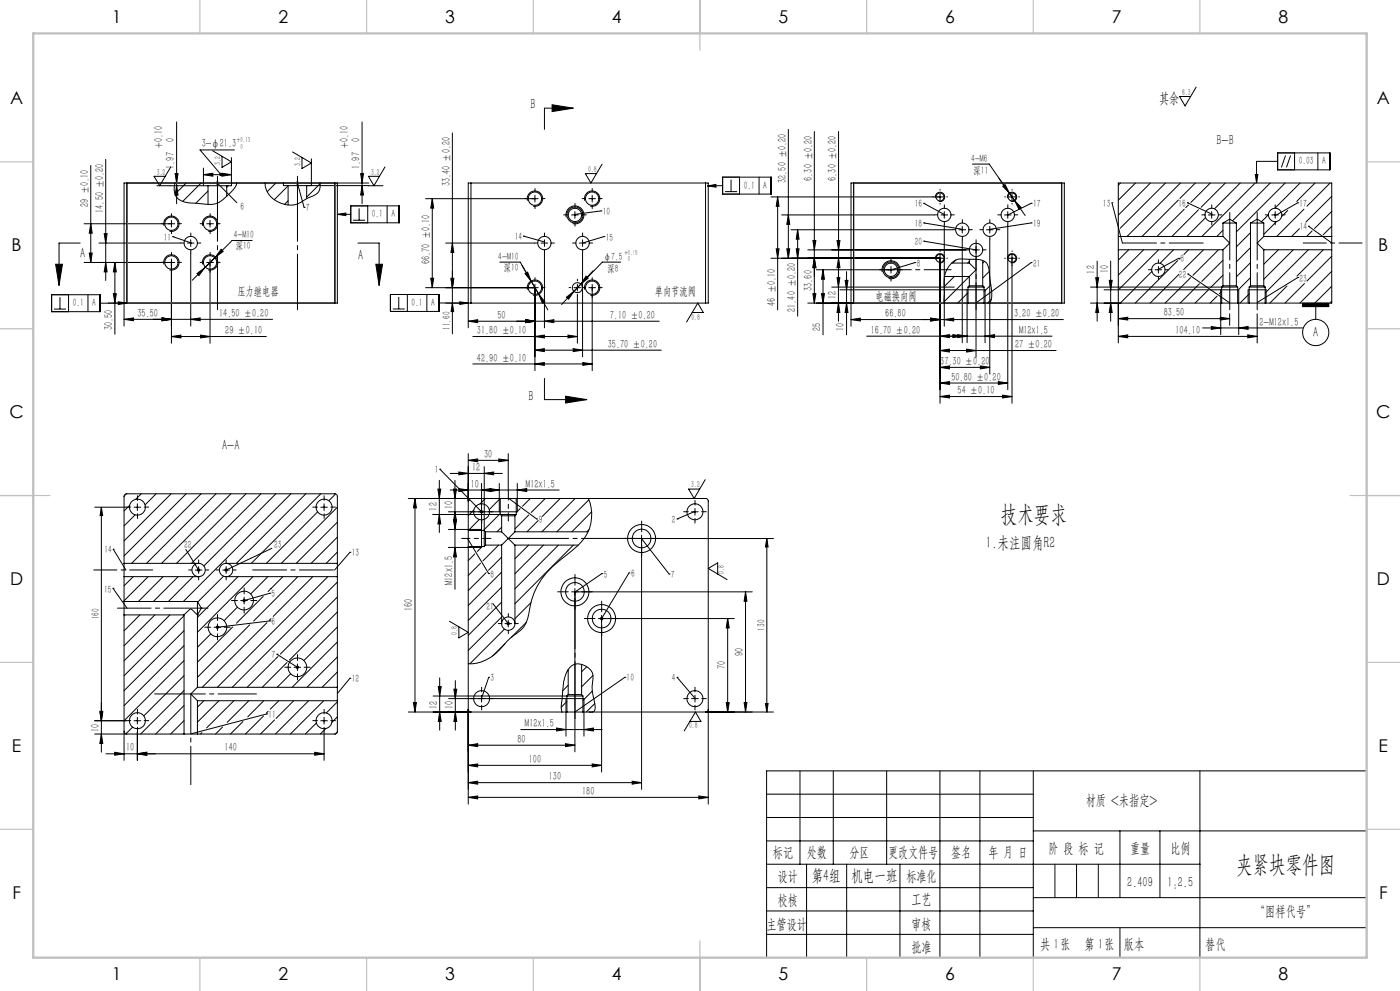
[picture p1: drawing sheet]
<svg xmlns="http://www.w3.org/2000/svg" width="420mm" height="297mm" viewBox="0 0 420 297" stroke-linecap="round" stroke-linejoin="round" font-family="sans-serif">
<g fill="none" stroke="#000" stroke-width=".3">
<path d="M53 36.5v24.6M108.6 36.5v24.6M135.7 39.8v60.2M165.6 31.4l6.4 1-6.4 1zM172 32.4h-8.7v6.4M236.5 38.8v38.6M244.3 39.4v51.4M251.6 39.4l-.1 56.9M358.8 26.1l-3.3 5.6-1.6-2.8h3.3M27.2 49.6v29.1M31.7 47.8v36.3M38 54.9h-.8v42.8"/>
<path d="M38 54.9h47M38 54.9v35.9M47.1 55.7h15.3M51.2 50l-3.3 5.7-1.7-2.9h3.4M52.5 54.9a4.2 4.2 0 0 0 3.8 5.8l4.4 .4a7.2 7.2 0 0 0 7.8-2.8l.8-.7a4.6 4.6 0 0 0 1.7-2.7M52.5 52h.9l-.4 2.9zM53 55.7l.4 2.8h-.9zM55.8 54.9l-3.3 3.3M60.3 54.9l-5.5 5.5M61 52.3l2.9-.4v.9zM61 50.4v5.3M61 52.3h8.4"/>
<path d="M62.4 57.3l-3.6 3.6M62.4 55.7h5.6M62.4 55.7v5.6M63.8 45.2l5.6 3.3-2.8 1.7v-3.4M64.7 54.9h1M64.8 54.5l.7 .7M65.2 54.4v.9M65.2 54.9l5.8 5.8M65.5 54.5l-.7 .7M65.8 52.3h.9M65.9 51.9l.7 .7M66.3 51.8v1"/>
<path d="M66.6 51.9l2.8 .4-2.8 .5zM66.6 51.9l-.7 .7M68 55.7v3.1M68.5 55.7l-.5 .4M69.4 47.2v8.5h-1.4M70.3 44.9h-10.3l6.3 7.4M79.5 54.9a7.4 7.4 0 0 0 9.8 6.2l3.7-2a3.5 3.5 0 0 0 3.1-3.6l-.1-.6M82.8 54.9l-2.6 2.6M85 54.9h25.6M85 54.9v.7h1.4M86.4 55.7l-4.1 4.2M86.4 55.6h5.6"/>
<path d="M86.4 55.6v5.9M87.8 45.5l5.6 3.4-2.8 1.6v-3.3M88.7 54.9h1M88.9 54.5l.7 .7M89.2 54.9l2 7.3M89.2 54.4v.9M89.6 54.5l-.7 .7M92 55.6l22.9 .1M92 55.6v3.9M93.4 47.6v8M96 55.1l-4 4M100.4 54.9h.8v35.9h-.8z"/>
<path d="M108.2 52h.8l-.4 2.9zM108.6 55.6l.4 2.9h-.8zM115.5 50l-3.3 5.7-1.7-2.9h3.3M129.7 59.5v26.7M129.7 59.5l.4 2.9h-.9zM141.3 54.9h-.8v43.3M141.3 54.9h70.4M141.3 54.9v35.9M160.5 58.5v2M161.5 59.5h-33.8M176.6 59.5h2M177.7 58.5v2"/>
<path d="M180.6 49.2l-3.3 5.7-1.7-2.9h3.4M211.7 54.9h.8v35.9h-.8M211.7 54.9v35.9M212.2 55.7l2.6-.4v.8zM216.8 53.1h14.5v5.1h-14.5zM216.8 55.6l-4.6 .1M217.5 57.4h3.6M219.3 53.8v3.6M221.9 53.1v5.1M227.7 53.1v5.1M233.3 59v33.9M233.3 59l.4 2.8h-.8z"/>
<path d="M256.1 54.9h-.8v42.9M256.1 54.9v35.9h-.8M256.1 54.9h62.4M280.7 59.4a1.39 1.39 0 0 1 1.2-1.8 1.39 1.39 0 0 1 1.5 1.5 1.39 1.39 0 0 1-1.7 1.3M282 58v2M283 59h-51.7M291.7 49.2h5.1l7.6 11M299.7 53.4l7.9 11.2M300.8 55.8l.7-.5 1.3 2.6zM302.3 59.4a1.4 1.4 0 0 1 1.2-1.8 1.4 1.4 0 0 1 1.5 1.5 1.4 1.4 0 0 1-1.8 1.3M302.6 59h2M303.6 58v2"/>
<path d="M318.5 54.9h.8v35.9h-.8M318.5 54.9v35.9M336.2 54.9l-.7 .6M340.6 54.9l-5.1 5.1M345.1 54.9l-9.6 9.6M349.6 54.9l-13.5 13.5M353.5 59.9l-10.9 11M354.1 54.9l-16 16M358.6 54.9l-4.6 4.6M363.1 54.9l-5.8 5.8M367.6 54.9l-7.3 7.2M372.1 54.9l-7.8 7.7"/>
<path d="M376.6 54.9l-16 16M376.6 52.3h.8l-.4 2.6zM381.1 54.9l-11.4 11.3M383.3 45.8h15.7v5.1h-15.7zM383.3 48.4h-6.4l.1 6.5M385.6 54.9l-14.7 14.6M385.7 46.6l-1.3 3.6M387.2 46.6l-1.3 3.6M388.4 45.8v5.1M389.8 59.5l-.8 .9M390 54.9l-7.5 7.5M394.5 54.9l-4.6 4.6"/>
<path d="M395.4 45.8v5.1M399 54.9l-6.9 6.9M399.5 58.8l-7.7 7.7M16.7 79.2h2l-1 6.3zM24.1 72.8h-6.4v12.7M26.8 75.8h.9l-.5 2.9zM27.2 67.1l.5 2.8h-.9zM29.7 72.8h24.5M31.3 70h.8l-.4 2.8zM31.7 78.7l.4 2.8h-.8zM34.5 78.7v21.5M34.5 78.7l.4 2.8h-.9z"/>
<path d="M49.2 67.7a2.3 2.3 0 0 1 2-2.9 2.3 2.3 0 0 1 2.5 2.5 2.3 2.3 0 0 1-2.9 2M49.2 79.2a2.3 2.3 0 0 1 2.1-2.8 2.3 2.3 0 0 1 2.4 2.5 2.3 2.3 0 0 1-2.9 2M51.4 66v2M51.4 77.6v25.3M51.8 70.9h.1M51.8 70.9l5.5 1.9M52.4 78.7h-27.2M52.4 67.1h-27.2M56.2 72.8h2M57.2 71.9v2M57.2 75.8v21.9M60.8 67.7a2.31 2.31 0 0 1 2-3 2.31 2.31 0 0 1 2.5 2.5 2.31 2.31 0 0 1-2.9 2.1"/>
<path d="M60.8 79.2a2.31 2.31 0 0 1 2-2.8 2.31 2.31 0 0 1 2.5 2.4 2.31 2.31 0 0 1-2.9 2.1M62 78.7h2M62 67.1h2M63 66v2M63 77.6v25.3M64.7 77l-3.3 3.3M65.9 75.8l-1.2 1.2M66.3 74.7l.7 .6-2.3 1.7zM75.6 72.1h-6l-8 8M86.4 60.2l-1 1M91.2 62.2h.1M101.2 64.2l2.6-.4v.8z"/>
<path d="M101.2 64.2h4M105.2 61.7h14.5v5.1h-14.5zM105.9 66h3.6M107.4 72.8h6.3v12.7M107.7 62.4v3.6M110.3 61.7v5.1M112.7 79.2h2.1l-1.1 6.3zM116.1 61.7v5.1M133.7 72.8h26.6M135.7 72.8l.4 2.9h-.8zM149.9 78.6h6.2l8.3 14.3M157.1 70.8h.1"/>
<path d="M157.1 70.8l6.1 1.7M158.3 60.1a2.3 2.3 0 0 1 2-2.8 2.3 2.3 0 0 1 2.5 2.4 2.3 2.3 0 0 1-2.9 2.1M162.3 72.8h2M163.3 71.9v2M163.3 75.8v22.4M169.9 65.1a2.7 2.7 0 0 1 2.3-3.4 2.7 2.7 0 0 1 3 3 2.7 2.7 0 0 1-3.4 2.3M171.5 64.4h2M172.5 63.4v2M173.8 72.8h2M174.8 71.9v2M174.8 75.9v31M174.8 72.8h.1"/>
<path d="M175.4 60.1a2.3 2.3 0 0 1 2.1-2.8 2.3 2.3 0 0 1 2.4 2.4 2.3 2.3 0 0 1-2.8 2.1M180.3 63.2h.1M180.3 63.2l-8 1.1M181.2 70.9h.1M181.2 70.9l-6.4 1.9M186.2 78.6h-5.5l-8.5 8.7M232.9 74.6h.8l-.4 2.8zM234.5 64.4h45.8M236 74.6h.9l-.4 2.8zM236.5 64.4l.4 2.8h-.9zM237.3 68.9h48.4M238.9 74.6h.8l-.4 2.8z"/>
<path d="M239.3 68.9v25.9M239.3 68.9l.4 2.8h-.8zM242.3 74.9h47.5M243.9 72.1h.9l-.5 2.8zM244.3 77.4l.5 2.8h-.9zM251.1 72.1h.9l-.4 2.8zM251.6 77.4l.4 2.8h-.9zM267.3 79.9v1.9M274.5 78.7h.1M274.5 78.7l-7.1 2.2M277.1 60.9h.1M277.1 66.8h.1"/>
<path d="M277.1 72.3h.1M277.1 60.9l6.2 3.4M277.1 66.8l11.6 1.9M277.1 72.3l15.7 2.6M280.7 77.8a1.39 1.39 0 0 1 1.2-1.8 1.39 1.39 0 0 1 1.5 1.5 1.39 1.39 0 0 1-1.7 1.3M282 76.4v44.5M282.3 64.4h2M283 77.4h-51.7M283.3 67.4v30.4M283.3 63.4v2M285.5 78.8h5.3M286.8 77.9l-1 .9"/>
<path d="M287.7 68.9h2M288.7 71.9v30.8M288.7 67.8v2M290.8 78.3l-.5 .5M290.8 78.8l2 2.1-2 2M290.8 77.7v1.1M291.8 74.9h2M292.8 77.9v29.2M292.8 73.9v2M294.8 78.1v7.6M295.3 78.3l-.5 .5M295.9 68.9h2"/>
<path d="M296.9 71.9v40.2M296.9 67.8v2M301.3 64.4h2M302.3 77.8a1.4 1.4 0 0 1 1.2-1.8 1.4 1.4 0 0 1 1.5 1.5 1.4 1.4 0 0 1-1.8 1.3M302.3 67.4v49.4M302.3 63.4v2M302.6 77.4h2M303.6 76.4v44.5M304.4 60.1l2 2.1-.7 .5zM309.4 60.9h.1M309.4 66.8h.1M309.4 78.7h.1"/>
<path d="M309.4 60.9l-6.9 3.4M309.4 66.8l-12.4 1.9M309.4 78.7l-16.6 12.1M329.1 78.3v18M333.2 78.2v18.1M333.6 60.8h.1M333.6 60.8l3.1 12M335.5 70.9v4M335.5 70.9v-16h64v16M335.5 74.9v27.9M335.5 70.9h31.4M335.5 74.9h31.4"/>
<path d="M338.6 74.9l-3.1 3.1M343.1 74.9l-7.6 7.5M347.5 79.9v1.9M347.6 74.9l-12.1 12M352.1 74.9l-4.1 4M353.3 78.1l-12.7 12.7M353.6 77.4h.1M353.6 77.4l-6.1 3.3M354.1 77.3l-.4 .4M355.3 62.7l-8.2 8.2M356.2 60.8h.1M356.2 60.8l7.4 3.4"/>
<path d="M356.5 61.5l-.8 .7M356.6 74.9l-1.4 1.4M359.6 62.9l-8 8M361.1 74.9l-6 5.9M361.7 65.2l-5.6 5.7M362.5 64.4h2M363.5 63.4v2M365.5 74.9l-7.6 7.6M366.9 70.9l2 1.9-2 2.1M366.9 66.8h4M366.9 69l-1.8 1.9M366.9 78l-6.4 6.3"/>
<path d="M366.9 66.8l2-1.1 2 1.1M366.9 66.8v4.1M366.9 74.9v10.8M370.9 66.8v18.9M375.1 66.8h4M375.1 66.8l2.1-1.1 1.9 1.1M375.1 66.8v18.9M375.1 69.7l-4.2 4.3M375.1 74.2l-4.2 4.3M375.1 78.7l-4.2 4.3M379.1 70.9l-1.9 1.9 1.9 2.1M379.1 70.9h20.4"/>
<path d="M379.1 74.9h20.4M379.1 66.8v4.1M379.1 74.9v10.8M380.5 64.3l-2.1 2.2M381.5 64.4h2M382.6 63.4v2M383 66.4l-3.9 3.8M383.5 74.9l-4.4 4.3M386.3 63.1l-1.8 1.8M388 74.9l-8.9 8.8M389.3 60.8h.1M389.3 60.8l-6.4 3.6"/>
<path d="M389.8 68.5l-2.3 2.4M391.2 62.7l-8.2 8.2M392.5 74.9l-12.9 12.9M392.6 67.8h.1M392.6 67.8l7 5M393.6 69.2l-1.6 1.7M397 74.9l-7 7M399.5 67.8l-2.6 2.6M399.5 76.8l-7.4 7.4M399.5 63.4l-5.2 5.1M399.5 70.9v4M399.5 74.9v15.9h-19.9"/>
<path d="M15.5 88.3h14.5v5.1h-14.5zM16.2 92.6h3.6M18 89.1v3.5M20.6 88.3v5.1M26.4 88.3v5.1M34 88h.9l-.4 2.8zM35.5 90.4l2.5 .4-2.5 .5zM37.2 95.7l2.8-.4v.8zM37.2 95.7h44.6M37.2 90.8h.8M38 90.8l-8 .1M48.6 95.3l2.8 .4-2.8 .4z"/>
<path d="M57.2 95.7l2.8-.4v.8zM59.1 82l2.3-1.7-1.7 2.3zM61.4 80.3l-3.7 3.7M100.4 90.8h-67.9M117.1 88.3h14.6v5h-14.6zM117.9 92.6h3.5M119.6 89v3.6M122.2 88.3v5M128.1 88.3v5M129.2 83.4h.9l-.4 2.8zM131.7 90.8h8.8M133.7 90.8h6.8"/>
<path d="M135.3 83.4h.8l-.4 2.8zM135.3 83.7h.8l-.4 2.5zM135.7 90.8l.4 2.6h-.8zM137.9 90.4l2.6 .4-2.6 .4zM140.5 96.3l2.8-.5v.9zM140.5 96.3h57.3M140.5 90.8h.8M141.3 90.8h70.4M157.5 82l.8-.4 1 2.6zM157.7 95.8l2.8 .5-2.8 .4zM158.3 86.8a2.3 2.3 0 0 1 2-2.9 2.3 2.3 0 0 1 2.5 2.5 2.3 2.3 0 0 1-2.9 2M159.3 84.2l2.3 4"/>
<path d="M160.5 85.2v25.9M161.5 86.2h-33.8M161.6 88.2l1.8 2.2-.7 .5zM163.3 96.3l2.9-.5v.9zM169.9 89.1l2.3-1.8-1.6 2.4zM172.2 86.2h2M173.2 88.7v14.2M173.2 85.2v2M174.2 85.1l-5.7 6.2M175.4 86.8a2.3 2.3 0 0 1 2.1-2.9 2.3 2.3 0 0 1 2.4 2.5 2.3 2.3 0 0 1-2.8 2M175.8 82.8l.7 .6-2.3 1.7zM176.6 86.2h2"/>
<path d="M177.7 85.2v25.9M177.9 81.1l-3.7 4M207.6 93.7h3.4l-1.7-2.9-3.3 5.7M243.9 88h.9l-.5 2.8zM246.5 88h.8l-.4 2.8zM246.9 80.9v19.5M246.9 80.9l.4 2.8h-.8zM249.5 86h36.8M251.1 83.2h.9l-.5 2.8zM251.5 90.8l.5 2.9h-.9zM252 86.9h43.5v15.8M253.5 84h.9l-.4 2.9z"/>
<path d="M254 90.8l.4 2.9h-.9zM254 81.4v19M255.3 95.8l2.8-.4v.8zM255.3 95.8h63.7M264.7 81.6a2.7 2.7 0 0 1 2.4-3.4 2.7 2.7 0 0 1 2.9 2.9 2.7 2.7 0 0 1-3.4 2.4M268.3 80.9h-23.4M279.2 95.4l2.8 .4-2.8 .4zM283.3 95.8l2.8-.4v.8zM283.3 90.8v-4.1a8 8 0 0 1 3.7-8.9l.8-.2 4.3 .1a3.8 3.8 0 0 1 4.4 2.4l.9 6.2a7 7 0 0 1-.5 4.5M283.3 82.9h7.5M286.3 82.9l-3.1 3M290.1 86.9v15.8"/>
<path d="M290.4 87.7l-3.1 3.1M290.4 86h4.8M290.4 90.8h4.8M290.4 90.8h-48.1M290.4 86v4.8M290.8 82.9l-7.6 7.5M290.8 85.7h4M290.8 82.9v2.8M290.8 85.7l-.4 .3M294.8 85.7l.4 .3M295.2 90.8h23.3M295.2 86v4.8"/>
<path d="M296.8 81.4l-2 1.9M297.3 85.4l-2.1 2M297.4 89.7l-1.1 1.1M327.2 86h39.3M328.7 83.2h.9l-.5 2.8zM329.1 90.8l.5 2.9h-.9zM331.2 86.9h40.4v13.4M332.8 84h.9l-.5 2.9zM333.2 90.8l.5 2.9h-.9zM335.5 95.5l2.8-.4v.8zM335.5 95.5h33.4M345.6 81.3l-9.5 9.5"/>
<path d="M346.5 80.9h2M353.7 82.2l-8.6 8.6M356.4 82.1h.1M356.4 82.1l12.5 8.7M357.2 83.2l-7.7 7.6M359.8 85.1l-5.8 5.7M360.8 98.3h30M362.5 86.9l-4 3.9M363.4 97.9l2.8 .4-2.8 .4zM365.1 88.8l-2.1 2M366.1 95.1l2.8 .4-2.8 .4zM366.2 86.9v13.4"/>
<path d="M366.5 86h4.8M366.5 90.8h4.8M366.5 90.8h-39.3M366.5 86v4.8M366.5 87.4l-.7 .6M366.9 85.7h4M366.9 82.5l-3.7 3.7M366.9 85.7l-.4 .3M368.9 94v3.5M370.9 85.7l.4 .3M371.3 90.8h3.5M371.3 86v4.8"/>
<path d="M371.6 98.3l2.8-.4v.8zM374.4 90.8v-3.9h5.4v3.9M374.8 86h4.8M374.8 90.8h4.8M374.8 86v4.8M374.8 88.1l-2.8 2.7M375.1 85.7h4M375.1 85.7l-.3 .3M375.1 83.2l-3.8 3.9M377.2 94v8.8M379.1 85.7l.5 .3M379.6 86v4.8"/>
<path d="M386.1 85.7l-5.1 5.1M389.3 83.2h.1M389.3 83.2l-12.1 7.5M389.8 82l-.7 .8M390.8 90.9h7.8v1h-7.8zM391.3 85l-5.8 5.8M394.7 91.9v3.8M399.5 81.3l-9.5 9.5M399.5 85.8l-5.1 5M399.5 90.3l-.6 .5M51.4 100.9l2.9-.5v.9zM51.4 100.9h28.5"/>
<path d="M60.2 100.4l2.8 .5-2.8 .4zM141.9 109.1h35.8M141.9 100.9h31.3M160.5 104.9l2.8-.4v.9zM160.5 109.1l2.8-.4v.8zM160.5 100.9l2.8-.5v.9zM160.5 104.9h37.9M163.3 113.4v6.4h12.7M169.7 118.7l6.3 1.1-6.3 1zM170.4 100.4l2.8 .5-2.8 .4zM171.9 104.5l2.9 .4-2.9 .5zM174.8 108.7l2.9 .4-2.9 .4z"/>
<path d="M260 100.7h55.6M282 100.7l2.8-.4v.9zM282 105.1l2.8-.5v.9zM282 110.1l2.8-.4v.9zM282 114.8l2.8-.4v.8zM282 118.8l2.8-.4v.9zM282 105.1h34.8M282 110.1h14.9M282 114.8h20.3M282 118.8h21.6M285.9 100.3l2.8 .4-2.8 .5zM287.3 100.3l2.8 .4-2.8 .5z"/>
<path d="M290 104.6l2.8 .5-2.8 .4zM294.1 109.7l2.8 .4-2.8 .5zM295.5 100.7l2.8-.4v.9zM299.5 114.4l2.8 .4-2.8 .4zM300.8 118.4l2.8 .4-2.8 .5zM335.5 100.8l2.8-.4v.8zM335.5 100.8h41.7M374.3 100.4l2.9 .4-2.9 .4zM140.5 138l2.8-.5v.9zM140.5 136v23M140.5 138h12M145.3 139.9v19.1"/>
<path d="M149.6 137.5l2.9 .5-2.9 .4zM152.5 136v11.4M28.4 152h9.4M30.4 152v73.4M30.4 152l.4 2.5h-.8zM37.9 148l-.6 .6M38.9 151.5l-1.7 1.6M40.2 152h2M40.5 154.3l-3.3 3.3M41.2 151v2M42.4 148l-1.7 1.6M46.8 148l-3.3 3.3"/>
<path d="M51.3 148l-14.1 14.1M55.8 148l-18.6 18.6M60.3 148l-20.8 20.8M64.8 148l-20.8 20.8M69.3 148l-20.8 20.8M73.8 148l-20.8 20.8M78.3 148l-20.9 20.8M82.8 148l-21.6 21.6M87.3 148l-32.3 32.3M91.8 148l-20.9 20.8M95.3 153.4l-15.4 15.4M96.2 152h2"/>
<path d="M96.2 148l-20.8 20.8M97.2 151v2M100.7 148l-2 2.1M101.2 152l-16.8 16.8M101.2 156.5l-12.3 12.3M124.5 149.4v64M124.5 149.4l.4 2.8h-.9zM129.8 154.2h20.3M131.4 146.6h.8l-.4 2.8zM131.8 144v15.6M131.8 154.2l.4 2.8h-.8zM132 140.6h.1"/>
<path d="M132 140.6l12.5 12.8M135 146.9h32.7M135 141.9h15.7M136.1 155.9h.8l-.4 2.8zM136.1 146.6h.8l-.4 2.8zM136.5 144v32.6M136.5 153.4l.4 2.8h-.8zM137.7 146.4l2.8 .5-2.8 .4zM137.7 141.5l2.8 .4-2.8 .4zM140.5 159v4.8M140.5 159h4.8M140.5 150h.1"/>
<path d="M141.3 149.4a.78 .78 0 0 0-.8 .8M142.1 152.9l-1.6 1.6M143.8 155.7l-3.3 3.3M144.1 153l.8 .7M144.5 158.7h-10M144.5 146.9l2.8-.5v.9zM144.5 144.9v19.2h-10M144.9 153l-.8 .7M145.3 159v4.8M145.3 159l.4 .4M145.3 141.9l2.8-.4v.8zM145.6 149.4l-1.6 1.7"/>
<path d="M145.7 159.4v4M145.7 159.4h4.8M147 146.4l2.8 .5-2.8 .4zM149.8 144.9v8.5M150.1 149.4l-3.3 3.3M150.1 153.9l-5.1 5.1M150.1 154.2h4.8M150.1 149.4h4.8M150.1 149.4h-27.6M150.1 149.4v4.8M150.1 154.2l.4 .4M150.5 158l-1.4 1.4"/>
<path d="M150.5 159.4l2 2M150.5 154.6h4M150.5 154.6v4.8M152.5 149.3l8.5 6.2M154.5 159.4l-2 2M154.5 159.4h21.9M154.5 154.6v4.8M154.9 149.4h56.8a.78 .78 0 0 1 .8 .8v90.8M154.9 154.2l-.4 .4M154.9 149.4v4.8M155.2 146.9l2.8-.5v.9zM155.2 144.9v8.5h-20.7"/>
<path d="M156 152.4l-1.1 1.2M158.6 154.3l-4.1 4.2M159.1 149.4l-2.4 2.3M161 155.5h.1M161.5 156l-3.4 3.4M163.6 149.4l-4.3 4.2M168.1 149.4l-5.4 5.4M172.5 149.4l-9.9 10M176.5 149.4a12.2 12.2 0 0 1-3.1 14.1l-3.9 3.2a23.5 23.5 0 0 0-10.6 16 9 9 0 0 1-4.8 7.8l-2.1 1.8a16 16 0 0 1-8.9 6.5l-2.6 .1M176.7 149.8l-9.7 9.6M176.7 158.7l-.7 .7M177.5 153.4l-5.9 6"/>
<path d="M203.1 155.5h.1M207.5 153.4h2M208.4 153.3l-5.3 2.2M208.5 152.4v2M211.6 143.8l-3.4 5.6-1.6-2.8h3.3M33.9 176.3h.1M33.9 176.3l4.2 6M34 164.6h.1M34 164.6l3.8 6.2M37.2 168.8v-20l.5-.7 62.7-.1a.78 .78 0 0 1 .8 .8v20M37.2 168.8v4M37.2 172.8v7.5"/>
<path d="M37.2 168.8h22.4M37.2 172.8h22.4M40 172.8l-2.8 2.8M44.4 172.8l-7.2 7.3M48.9 172.8l-7.4 7.5M53.4 172.8l-7.4 7.5M55.7 164.7l3.9 6.1M57.9 172.8l-7.4 7.5M58.6 170.8h2M59.2 170.5l.7 .7M59.6 168.8a1.99 1.99 0 0 1 2 2 1.99 1.99 0 0 1-2 2M59.6 168.8a1.99 1.99 0 0 0-2 2 1.99 1.99 0 0 0 2 2"/>
<path d="M59.6 169.8v2M59.9 170.5l-.7 .7M66.8 170.8h2M67.1 172.7l-7.8 7.7M67.5 170.5l.7 .7M67.8 168.8a1.99 1.99 0 0 0-2 2 1.99 1.99 0 0 0 2 2M67.8 168.8a1.99 1.99 0 0 1 2 2 1.99 1.99 0 0 1-2 2M67.8 168.8h33.4M67.8 172.8h33.4M67.8 169.8v2M68.2 170.5l-.7 .7M71.4 172.8l-12.2 12.2"/>
<path d="M72.2 180h2M72.9 179.6l.7 .7M73.2 179v2M73.6 179.6l-.7 .7M75.9 172.8l-16.7 16.7M79 178.7l-8.1 8.1M80.4 172.8l-5.2 5.2M81 177.8h.1M81 177.8l-7.8 2.2M81.6 164.3l-13.8 6.5M84.9 172.8l-4.5 4.5M89.4 172.8l-13.3 13.3"/>
<path d="M93.8 172.8l-11.8 11.9M98.4 172.8l-33.2 33.2M101.2 168.8v4M101.2 172.8v33.2M101.2 161l-7.9 7.8M101.2 165.4l-3.3 3.4M101.2 174.4l-31.5 31.6M101.2 178.9l-17.1 17.1M105 165.5h.1M105 165.5l-4.6 5.3M136.5 164.1l.4 2.8h-.8zM140.3 161.4l6.3 10.5"/>
<path d="M140.5 163.8v77.2M140.5 163.8h4.8M142.5 166l-2 2M144.1 168.8l-3.6 3.7M144.7 163.8l-1.5 1.5M145.7 163.4h4.8M145.7 163.4l-.4 .4M145.8 171.6l-5.3 5.4M146.6 171.9h.1M149.6 163.4l-4.7 4.7M150.5 167l-3.9 3.9M150.5 171.4l-10 10.1"/>
<path d="M150.5 176l-10 9.9M150.5 163.4v23.5M152.5 161.4l2 2M152.5 161.4l-2 2M154.5 163.4h19M154.5 163.4v23.5M158.6 163.4l-4.1 4.1M163.1 163.4l-8.6 8.5M167.5 163.4l-13 13.1M171.5 177.4h54.2M172 163.4l-17.5 17.5M172.5 176.4v48.9"/>
<path d="M180.6 171.9h.1M180.6 171.9l-8.1 5.5M188.7 171.7h.1M188.7 171.7l-8.2 13.7M191.5 161.4h40.5M192.4 161.4l8.3 10.6M192.5 160.4v76.2M200.7 172h.1M215.3 172v-3.3l-2.8 1.7 5.6 3.3M223.7 177.4l.4 2.8h-.9zM223.7 177.4v36M230 161.4v52"/>
<path d="M230 161.4l.4 2.5h-.8zM37.2 180.3v4M37.2 184.3v43.6M37.2 180.3h22M37.2 184.3h18M37.5 184.3l-.3 .3M42 184.3l-4.8 4.8M46.5 184.3l-9.3 9.2M51 184.3l-13.8 13.7M55.2 184.3l2-1.8 2 1.8M55.2 184.3v35.7M55.2 198l-18 18"/>
<path d="M55.2 184.5l-18 18M55.2 189l-18 18M55.2 193.5l-18 18M59.2 180.3v4M59.2 184.3h.1M59.2 184.3v21.7M59.2 180.3l1.2 2M60.4 182.3h.1M60.4 182.3l-1.2 2M63.3 190l-4.1 4M64.2 188h2M64.9 187.6l.7 .7"/>
<path d="M65.2 187v2M65.6 187.6l-.7 .7M69.8 187.9l-10.6 10.6M71.2 182l-4 4M74.9 187.3l-15.7 15.7M80.1 186.6l-19.4 19.4M81 186.1h.1M81 186.1l-15.8 1.9M81.3 185.4l-.5 .5M82.4 197.8l-8.2 8.2M83.1 196.1h.1M83.1 196.1l6.1 3.9"/>
<path d="M83.4 196.8l-.9 .8M86.1 198.5l-7.4 7.5M88.2 200h2M88.9 199.6l.7 .7M89.2 199v2M89.6 199.6l-.7 .7M101.2 187.9l-10 10.1M101.2 192.4l-13.6 13.6M101.2 196.9l-9.1 9.1M101.2 183.4l-14.4 14.4M134.8 186.2l5.7 3.3-2.8 1.7v-3.3M147.8 180.9l4.7 6"/>
<path d="M150.5 180.4l-10 10M150.5 184.9l-10 10M150.5 186.9a1.99 1.99 0 0 1 2-2 1.99 1.99 0 0 1 2 2M150.5 186.9a1.99 1.99 0 0 0 2 2 1.99 1.99 0 0 0 2-2M151.3 188.6l-10.3 10.3M151.5 192.9l-3.7 3.7M151.5 186.9h2M152.1 186.5l.7 .8M152.5 185.9v2M152.8 186.5l-.7 .8M157.9 186.5l-4.6 4.6M159.3 180.6l-4.8 4.8"/>
<path d="M174.5 199.1v9.1M176 199.8l-1.5 1.5M179.5 185.4h40.8M180.1 185l.7 .7M180.5 184.4v47M180.8 185l-.7 .7M218.3 185.4v28M218.3 185.4l.5 2.8h-.9zM28.4 216h9.4M28.4 220h26.8M30 213.2h.8l-.4 2.8zM30 213.5h.8l-.4 2.5z"/>
<path d="M30.4 220l.4 2.8h-.8zM37.2 219.2l.3 .5 .5 .3M39.8 217.9l-2.1 2.1M40.2 216h2M41.2 215v2M41.2 219.4v8.5M55.2 220h4M55.2 202.5l-12.1 12.1M55.2 207l-13 13M55.2 211.5l-8.5 8.5M55.2 216l-4 4M59.2 206l-2 2 2 2"/>
<path d="M59.2 210v10M59.2 206h42M59.2 210h42M60.6 219.6l-.5 .4M61.2 210l-2 1.9M65.7 210l-6.5 6.4M66.7 217.9l-2 2.1M70.2 210l-8.2 8.2M72.9 216.2l-3.8 3.8M74.6 210l-6.4 6.5M79.1 214.6l-5.5 5.4M79.1 210l-4.8 4.8"/>
<path d="M80 214h.1M80 214l-22.8 6M80.4 213.2l-.5 .5M82.4 215.8l-4.3 4.2M83.6 210l-2.5 2.5M87.2 201.9l-4.1 4.1M88.1 210l-5.3 5.3M92.6 210l-10 10M94.9 216.7l-3.3 3.3M96.2 216h2M97.1 210l-10 10M97.2 215v2"/>
<path d="M97.2 219.4v8.5M97.8 218.3l-1.7 1.7M101.2 206v4M101.2 210v9.2a.78 .78 0 0 1-.8 .8h-41.2M101.2 201.4l-4.6 4.6M101.2 205.9l-.1 .1M101.2 210.4l-3.3 3.3M101.2 214.8l-1.6 1.7M101.2 219.4l-.6 .6M105 203.3h.1M105 203.3l-3.8 4.6M124 210.6h.9l-.4 2.8z"/>
<path d="M129.9 208.6h40.2M131.5 205.8h.9l-.5 2.8zM131.9 203.2v15.6M131.9 213.4l.5 2.8h-.9zM134.6 209.4h40.6v11.2M136.2 206.5h.8l-.4 2.9zM136.6 204v14.8M136.6 213.4l.4 2.8h-.8zM140.5 212.6l.3 .7 .5 .1M144.5 208.4v2M146.6 203h.1M146.6 203l-2.1 6.2"/>
<path d="M156.2 218.6h24.4M167 218.2l2.8 .4-2.8 .5zM168.6 213.4a10.7 10.7 0 0 1 .1-4.7l.1-1.5a10.4 10.4 0 0 1 2.8-7.7 4.6 4.6 0 0 1 6.3 2.7v.7a17.6 17.6 0 0 0 .6 8.5 1.52 1.52 0 0 1-.6 1.9l-.2 .1M169.8 209.4v11.2M170.1 210.2l-1.7 1.7M170.1 208.6h4.8M170.1 213.4h4.8M170.1 213.4h-47.6M170.1 208.6v4.8M170.5 200.9l-.4 .3M170.5 205.3l-1.7 1.7M170.5 208.2h4"/>
<path d="M170.5 200.6v7.6M170.5 208.2l-.4 .4M174.5 208.2l.4 .4M174.9 213.4h57.1M174.9 208.6v4.8M175.2 218.6l2.8-.4v.9zM177.7 207.1l-2.8 2.8M177.9 202.4l-3.4 3.4M178.4 210.9l-2.5 2.5M187.5 203h.1M187.5 203l-15 10.4M203.1 203h.1"/>
<path d="M203.1 203l5.5 6.4M206.9 216.2h3.4l-1.7-2.8-3.3 5.6M207.5 209.4h2M208.5 208.4v2M212.5 212.6l-.4 .7-.4 .1M217.9 210.6h.9l-.5 2.8zM223.2 210.6h.9l-.4 2.8zM229.6 210.9h.8l-.4 2.5zM31.8 225.9h65.4M34.4 225.5l2.8 .4-2.8 .4zM41.2 225.9l2.8-.4v.8zM94.4 225.5l2.8 .4-2.8 .4z"/>
<path d="M140.5 239l2.8-.5v.9zM140.5 223.3l2.8-.4v.9zM140.5 229.4l2.8-.5v.9zM140.5 234.6l2.8-.5v.9zM140.5 239h72M140.5 223.3h32M140.5 229.4h40M140.5 234.6h52M169.7 222.9l2.8 .4-2.8 .5zM177.7 228.9l2.8 .5-2.8 .4zM189.7 234.1l2.8 .5-2.8 .4zM209.7 238.5l2.8 .5-2.8 .4z"/>
<path d="M230 238h80M240 231v28M250 231v28M266 231v28M282 231v56M294 231v56M310 231v56M360 231v56M410 231h-180v56M230 245h80M230 252h80M230 259h130"/>
<path d="M242 259v28M254 259v28M270 259v28M310 249h100M336 249v20M348 249v20M230 266h80M230 273h80M310 269h100M310 278h100M230 280h80"/>
<circle cx="160.5" cy="59.5" r="2"/>
<circle cx="177.6" cy="59.5" r="2"/>
<circle cx="282" cy="59" r="1.2"/>
<circle cx="303.6" cy="59" r="1.2"/>
<circle cx="51.4" cy="78.7" r="2"/>
<circle cx="51.4" cy="67.1" r="2"/>
<circle cx="57.2" cy="72.8" r="2"/>
<circle cx="63" cy="78.7" r="2"/>
<circle cx="63" cy="67.1" r="2"/>
<circle cx="163.3" cy="72.8" r="2"/>
<circle cx="172.5" cy="64.4" r="2.4"/>
<circle cx="172.5" cy="64.4" r="2"/>
<circle cx="174.8" cy="72.9" r="2.02"/>
<circle cx="282" cy="77.4" r="1.2"/>
<circle cx="283.3" cy="64.4" r="2"/>
<circle cx="288.7" cy="68.9" r="2"/>
<circle cx="292.8" cy="74.9" r="2"/>
<circle cx="296.9" cy="68.9" r="2"/>
<circle cx="302.3" cy="64.4" r="2"/>
<circle cx="303.6" cy="77.4" r="1.2"/>
<circle cx="363.5" cy="64.4" r="2"/>
<circle cx="382.5" cy="64.4" r="2"/>
<circle cx="160.5" cy="86.2" r="2"/>
<circle cx="173.2" cy="86.2" r="1.5"/>
<circle cx="177.6" cy="86.2" r="2"/>
<circle cx="267.3" cy="80.9" r="2"/>
<circle cx="267.3" cy="80.9" r="2.4"/>
<circle cx="347.5" cy="80.9" r="2"/>
<circle cx="394.7" cy="99.6" r="3.9"/>
<circle cx="41.2" cy="152" r="2.4"/>
<circle cx="97.2" cy="152" r="2.4"/>
<circle cx="144.5" cy="153.4" r="2.39"/>
<circle cx="208.5" cy="153.4" r="2.4"/>
<circle cx="73.2" cy="180" r="2.81"/>
<circle cx="172.5" cy="177.4" r="2.8"/>
<circle cx="172.5" cy="177.4" r="4.2"/>
<circle cx="192.5" cy="161.4" r="2.8"/>
<circle cx="192.5" cy="161.4" r="4.2"/>
<circle cx="65.2" cy="188" r="2.81"/>
<circle cx="89.2" cy="200" r="2.8"/>
<circle cx="180.5" cy="185.4" r="4.2"/>
<circle cx="180.5" cy="185.4" r="2.8"/>
<circle cx="41.2" cy="216" r="2.4"/>
<circle cx="97.2" cy="216" r="2.4"/>
<circle cx="144.5" cy="209.4" r="2.39"/>
<circle cx="208.5" cy="209.4" r="2.4"/>
</g>
<g fill="none" stroke="#000" stroke-width=".3" stroke-dasharray="30.5 1.3 1.3 1.3">
<path d="M65.2 55.6v-2.8M89.2 55.6v-2.8M158.5 59.5h-1M160.5 57.5v-1M162.5 59.5h1M175.7 59.5h-1M177.7 57.5v-1M179.7 59.5h1M280 59h-.2M282 57v-.2M284 59h.2M301.6 59h-.2"/>
<path d="M303.6 57v-.2M305.6 59h.2M49.4 67h-1M49.4 78.6h-1M51.4 65v-1M51.4 69v1M51.4 76.6v-1M53.4 67h1M53.4 78.6h1M55.2 72.8h-1M57.2 70.8v-1M57.2 74.8v1"/>
<path d="M59.2 72.8h1M61 67h-1M61 78.6h-1M63 65v-1M63 69v1M63 76.6v-1M65 67h1M65 78.6h1M160.5 61.5v1M161.3 72.8h-1M163.3 70.8v-1M163.3 74.8v1"/>
<path d="M165.3 72.8h1M170.5 64.4h-1.4M172.5 62.4v-1.4M172.5 66.4v1.4M172.8 72.8h-1M174.5 64.4h1.4M174.8 70.8v-1M174.8 74.8v1M176.8 72.8h1M177.7 61.5v1M267.3 78.8v-1.4M280 77.4h-.2"/>
<path d="M281.3 64.4h-1M282 75.4v-.2M282 79.4v.2M282 61v.2M283.3 62.4v-1M283.3 66.4v1M284 77.4h.2M285.3 64.4h1M286.7 68.8h-1M288.7 66.8v-1M288.7 70.8v1M290.7 68.8h1"/>
<path d="M290.8 74.9h-1M292.8 72.9v-1M292.8 76.9v1M294.8 74.9h1M294.9 68.8h-1M296.9 66.8v-1M296.9 70.8v1M298.9 68.8h1M300.3 64.4h-1M301.6 77.4h-.2M302.3 62.4v-1M302.3 66.4v1"/>
<path d="M303.6 75.4v-.2M303.6 79.4v.2M303.6 61v.2M304.3 64.4h1M305.6 77.4h.2M347.5 78.8v-1M361.5 64.4h-1M363.5 62.4v-1M363.5 66.4v1M365.5 64.4h1M368.9 66.8v-3.1M377.2 66.8v-3.1"/>
<path d="M380.6 64.4h-1M382.6 62.4v-1M382.6 66.4v1M384.6 64.4h1M51.4 80.6v1M63 80.6v1M158.5 86.2h-1M160.5 84.2v-1M160.5 88.2v1M162.5 86.2h1M171.2 86.2h-.5M173.2 84.2v-.5"/>
<path d="M173.2 88.2v.5M175.2 86.2h.5M175.7 86.2h-1M177.7 84.2v-1M177.7 88.2v1M179.7 86.2h1M265.3 80.8h-1.4M267.3 82.8v1.4M269.3 80.8h1.4M345.5 80.8h-1M347.5 82.8v1M349.5 80.8h1"/>
<path d="M39.2 152h-1.4M41.2 150v-1.4M41.2 154v1.4M43.2 152h1.4M95.2 152h-1.4M97.2 150v-1.4M97.2 154v1.4M99.2 152h1.4M142.5 153.4h-1.4M144.5 151.4v-1.4M144.5 155.4v1.4M146.5 153.4h1.4"/>
<path d="M192.5 159.4v-3.2M206.5 153.4h-1.4M208.5 151.4v-1.4M208.5 155.4v1.4M210.5 153.4h1.4M57.6 170.8h-1M59.6 168.8v-1M59.6 172.8v1M61.6 170.8h1M65.8 170.8h-1M67.8 168.8v-1M67.8 172.8v1"/>
<path d="M69.8 170.8h1M71.2 180h-1.8M73.2 178v-1.8M75.2 180h1.8M170.5 177.4h-3.2M172.5 175.4v-3.2M172.5 179.4v3.2M174.5 177.4h3.2M190.5 161.4h-3.2M192.5 163.4v3.2M194.5 161.4h3.2M59.2 182.3h3.2"/>
<path d="M63.2 188h-1.8M65.2 186v-1.8M65.2 190v1.8M67.2 188h1.8M73.2 182v1.8M87.2 200h-1.8M89.2 198v-1.8M91.2 200h1.8M150.5 186.9h-1M152.5 184.9v-1M152.5 188.9v1M154.5 186.9h1"/>
<path d="M178.5 185.4h-3.2M180.5 183.4v-3.2M180.5 187.4v3.2M182.5 185.4h3.2M39.2 216h-1.4M41.2 214v-1.4M41.2 218v1.4M43.2 216h1.4M89.2 202v1.8M95.2 216h-1.4M97.2 214v-1.4M97.2 218v1.4"/>
<path d="M99.2 216h1.4M142.5 209.4h-1.4M144.5 207.4v-1.4M144.5 211.4v1.4M146.5 209.4h1.4M206.5 209.4h-1.4M208.5 207.4v-1.4M208.5 211.4v1.4M210.5 209.4h1.4"/>
</g>
<path d="M368.9 66.8v26M377.2 66.8v26" fill="none" stroke="#000" stroke-width=".3" stroke-dasharray="30.5 1.3 1.3 1.3" stroke-dashoffset="19.4"/>
<path d="M391 72.8h17.6M45.8 170.8h-17.7" fill="none" stroke="#000" stroke-width=".3" stroke-dasharray="30.5 1.3 1.3 1.3" stroke-dashoffset="23.5"/>
<path d="M361 72.8h-24.3M75.8 170.8h24.2" fill="none" stroke="#000" stroke-width=".3" stroke-dasharray="30.5 1.3 1.3 1.3" stroke-dashoffset="20.3"/>
<path d="M192.5 161.4h-40" fill="none" stroke="#000" stroke-width=".3" stroke-dasharray="30.5 1.3 1.3 1.3" stroke-dashoffset="12.4"/>
<path d="M152.5 156.2v-8.8M147.3 161.4h-8.8" fill="none" stroke="#000" stroke-width=".3" stroke-dasharray="30.5 1.3 1.3 1.3" stroke-dashoffset="28"/>
<path d="M172.5 177.3v38.1" fill="none" stroke="#000" stroke-width=".3" stroke-dasharray="30.5 1.3 1.3 1.3" stroke-dashoffset="13.4"/>
<path d="M59.2 182.3h-24" fill="none" stroke="#000" stroke-width=".3" stroke-dasharray="30.5 1.3 1.3 1.3" stroke-dashoffset="20.4"/>
<path d="M46.4 208h30.5" fill="none" stroke="#000" stroke-width=".3" stroke-dasharray="30.5 1.3 1.3 1.3" stroke-dashoffset="15.3"/>
<path d="M57.2 208.4v26.8" fill="none" stroke="#000" stroke-width=".3" stroke-dasharray="30.5 1.3 1.3 1.3" stroke-dashoffset="19"/>
<path d="M316.5 259v10M323 259v10M329.5 259v10M336 278v9" fill="none" stroke="#0a0605" stroke-width=".3"/>
<g fill="none" stroke="#c0c0c0" stroke-width=".35">
<path d="M60 0v10M110 0v10M160 0v10M210 0v15M260 0v10M310 0v10M360 0v10M0 48.5h10M410 48.5h10M0 98.5h10M410 98.5h10M0 148.5h15"/>
<path d="M405 148.5h15M0 198.5h10M410 198.5h10M0 248.5h10M410 248.5h10M60 287v10M110 287v10M160 287v10M210 282v15M260 287v10M310 287v10M360 287v10"/>
</g>
<path d="M10 10h400v277h-400z" fill="none" stroke="#c0c0c0" stroke-width=".7"/>
<path d="M38 54.9h62.4v35.9h-62.4zM256.1 54.9h62.4v35.9h-62.4z" fill="none" stroke="#808080" stroke-width=".3"/>
<path d="M292.8 72.9v19.9M285.3 80.8h-20" fill="none" stroke="#000" stroke-width=".3" stroke-dasharray="30.5 1.3 1.3 1.3" stroke-dashoffset="22.4"/>
<path d="M65.2 92.8v-37.2M89.2 92.8v-37.2" fill="none" stroke="#000" stroke-width=".3" stroke-dasharray="30.5 1.3 1.3 1.3" stroke-dashoffset="13.8"/>
<g fill="#000">
<path d="M376.6 52.3h.8l-.4 2.6zM66.3 74.7l.7 .6-2.3 1.7zM59.1 82l2.3-1.7-1.7 2.3zM390.8 90.9h7.8v1h-7.8z"/>
<path d="M165.6 31.4l6.4 1-6.4 1zM169.7 118.7l6.3 1.1-6.3 1z"/>
<path d="M129.7 59.5l.4 2.9h-.9zM129.2 83.4h.9l-.4 2.8zM124.5 149.4l.4 2.8h-.9zM124 210.6h.9l-.4 2.8zM223.7 177.4l.4 2.8h-.9zM223.2 210.6h.9l-.4 2.8zM218.3 185.4l.5 2.8h-.9zM217.9 210.6h.9l-.5 2.8zM136.2 206.5h.8l-.4 2.9zM136.6 213.4l.4 2.8h-.8zM131.5 205.8h.9l-.5 2.8zM131.9 213.4l.5 2.8h-.9zM246.9 80.9l.4 2.8h-.8zM246.5 88h.8l-.4 2.8zM244.3 77.4l.5 2.8h-.9zM243.9 88h.9l-.5 2.8zM253.5 84h.9l-.4 2.9zM254 90.8l.4 2.9h-.9zM251.1 83.2h.9l-.5 2.8zM251.5 90.8l.5 2.9h-.9zM34.5 78.7l.4 2.8h-.9zM34 88h.9l-.4 2.8zM27.2 67.1l.5 2.8h-.9zM26.8 75.8h.9l-.5 2.9zM52.5 52h.9l-.4 2.9zM53 55.7l.4 2.8h-.9zM332.8 84h.9l-.5 2.9zM333.2 90.8l.5 2.9h-.9zM328.7 83.2h.9l-.5 2.8zM329.1 90.8l.5 2.9h-.9z"/>
<path d="M304.4 60.1l1.3 2.6 .7-.5zM300.8 55.8l2 2.1-1.3-2.6z"/>
<path d="M112.7 79.2h2.1l-1.1 6.3zM16.7 79.2h2l-1 6.3z"/>
<path d="M135.3 83.7h.8l-.4 2.5zM135.7 90.8l.4 2.6h-.8zM230 161.4l.4 2.5h-.8zM229.6 210.9h.8l-.4 2.5zM30.4 152l.4 2.5h-.8zM30 213.5h.8l-.4 2.5z"/>
<path d="M135.3 83.4h.8l-.4 2.8zM135.7 72.8l.4 2.9h-.8zM136.5 164.1l.4 2.8h-.8zM136.1 155.9h.8l-.4 2.8zM136.5 153.4l.4 2.8h-.8zM136.1 146.6h.8l-.4 2.8zM131.8 154.2l.4 2.8h-.8zM131.4 146.6h.8l-.4 2.8zM251.6 77.4l.4 2.8h-.9zM251.1 72.1h.9l-.4 2.8zM244.3 77.4l.5 2.8h-.9zM243.9 72.1h.9l-.5 2.8zM238.9 74.6h.8l-.4 2.8zM239.3 68.9l.4 2.8h-.8zM236 74.6h.9l-.4 2.8zM236.5 64.4l.4 2.8h-.9zM232.9 74.6h.8l-.4 2.8zM233.3 59l.4 2.8h-.8zM31.7 78.7l.4 2.8h-.8zM31.3 70h.8l-.4 2.8zM108.6 55.6l.4 2.9h-.8zM108.2 52h.8l-.4 2.9z"/>
<path d="M137.9 90.4l2.6 .4-2.6 .4zM212.2 55.7l2.6-.4v.8zM101.2 64.2l2.6-.4v.8zM35.5 90.4l2.5 .4-2.5 .5z"/>
<path d="M157.7 95.8l2.8 .5-2.8 .4zM140.5 96.3l2.8-.5v.9zM163.3 96.3l2.9-.5v.9zM157.7 95.8l2.8 .5-2.8 .4zM171.9 104.5l2.9 .4-2.9 .5zM160.5 104.9l2.8-.4v.9zM174.8 108.7l2.9 .4-2.9 .4zM160.5 109.1l2.8-.4v.8zM175.2 218.6l2.8-.4v.9zM167 218.2l2.8 .4-2.8 .5zM155.2 146.9l2.8-.5v.9zM147 146.4l2.8 .5-2.8 .4zM279.2 95.4l2.8 .4-2.8 .4zM255.3 95.8l2.8-.4v.8zM295.5 100.7l2.8-.4v.9zM287.3 100.3l2.8 .4-2.8 .5zM60.2 100.4l2.8 .5-2.8 .4zM51.4 100.9l2.9-.5v.9zM371.6 98.3l2.8-.4v.8zM363.4 97.9l2.8 .4-2.8 .4z"/>
<path d="M161.6 88.2l1.1 2.7 .7-.5zM157.5 82l1.8 2.2-1-2.6z"/>
<path d="M169.9 89.1l.7 .6 1.6-2.4zM175.8 82.8l-1.6 2.3 2.3-1.7z"/>
<path d="M160.5 100.9l2.8-.5v.9zM170.4 100.4l2.8 .5-2.8 .4zM279.2 95.4l2.8 .4-2.8 .4zM283.3 95.8l2.8-.4v.8zM282 100.7l2.8-.4v.9zM285.9 100.3l2.8 .4-2.8 .5zM282 105.1l2.8-.5v.9zM290 104.6l2.8 .5-2.8 .4zM282 110.1l2.8-.4v.9zM294.1 109.7l2.8 .4-2.8 .5zM282 114.8l2.8-.4v.8zM299.5 114.4l2.8 .4-2.8 .4zM282 118.8l2.8-.4v.9zM300.8 118.4l2.8 .4-2.8 .5zM37.2 95.7l2.8-.4v.8zM48.6 95.3l2.8 .4-2.8 .4zM48.6 95.3l2.8 .4-2.8 .4zM57.2 95.7l2.8-.4v.8zM61 52.3l2.9-.4v.9zM66.6 51.9l2.8 .4-2.8 .5zM335.5 95.5l2.8-.4v.8zM366.1 95.1l2.8 .4-2.8 .4zM335.5 100.8l2.8-.4v.8zM374.3 100.4l2.9 .4-2.9 .4z"/>
<path d="M149.6 137.5l2.9 .5-2.9 .4zM140.5 138l2.8-.5v.9zM169.7 222.9l2.8 .4-2.8 .5zM140.5 223.3l2.8-.4v.9zM177.7 228.9l2.8 .5-2.8 .4zM140.5 229.4l2.8-.5v.9zM189.7 234.1l2.8 .5-2.8 .4zM140.5 234.6l2.8-.5v.9zM144.5 146.9l2.8-.5v.9zM137.7 146.4l2.8 .5-2.8 .4zM145.3 141.9l2.8-.4v.8zM137.7 141.5l2.8 .4-2.8 .4z"/>
<path d="M30 213.2h.8l-.4 2.8zM30.4 220l.4 2.8h-.8z"/>
<path d="M41.2 225.9l2.8-.4v.8zM34.4 225.5l2.8 .4-2.8 .4z"/>
<path d="M41.2 225.9l2.8-.4v.8zM94.4 225.5l2.8 .4-2.8 .4z"/>
<path d="M140.5 239l2.8-.5v.9zM209.7 238.5l2.8 .5-2.8 .4z"/>
</g>
<g font-size="7.1">
<text x="300.3" y="156.5">技术要求</text>
<text x="370.9" y="261.4">夹紧块零件图</text>
</g>
<g font-size="5.3">
<text x="33.5" y="6.8">1</text>
<text x="83.5" y="6.8">2</text>
<text x="133.5" y="6.8">3</text>
<text x="183.5" y="6.8">4</text>
<text x="233.5" y="6.8">5</text>
<text x="283.5" y="6.8">6</text>
<text x="333.5" y="6.8">7</text>
<text x="383.5" y="6.8">8</text>
<text x="3" y="31.1">A</text>
<text x="413" y="31.1">A</text>
<text x="3.5" y="75.3">B</text>
<text x="413.5" y="75.3">B</text>
<text x="2.8" y="125.3">C</text>
<text x="412.8" y="125.3">C</text>
<text x="3" y="175.3">D</text>
<text x="413" y="175.3">D</text>
<text x="3.6" y="225.3">E</text>
<text x="413.6" y="225.3">E</text>
<text x="3.7" y="269.6">F</text>
<text x="413.7" y="269.6">F</text>
<text x="33.5" y="293.8">1</text>
<text x="83.5" y="293.8">2</text>
<text x="133.5" y="293.8">3</text>
<text x="183.5" y="293.8">4</text>
<text x="233.5" y="293.8">5</text>
<text x="283.5" y="293.8">6</text>
<text x="333.5" y="293.8">7</text>
<text x="383.5" y="293.8">8</text>
</g>
<g font-size="4.9">
<text x="295.8" y="164.1">1.未注圆角R2</text>
<text x="243.5" y="263.9">第4组</text>
<text x="255.4" y="263.9">机电一班</text>
</g>
<g font-size="4.4">
<text x="159.2" y="32.5">B</text>
<text x="347.7" y="30.8">其余</text>
<text x="364.9" y="43.5">B-B</text>
<text x="24.1" y="77.3">A</text>
<text x="107.4" y="78">A</text>
<text x="394" y="100.9">A</text>
<text x="158.6" y="120.3">B</text>
<text x="66.6" y="134.9">A-A</text>
<text x="325.7" y="241.2">材质 &lt;未指定&gt;</text>
<text x="231.9" y="256.9">标记</text>
<text x="242.1" y="256.9">处数</text>
<text x="254.9" y="256.9">分区</text>
<text x="266.5" y="256.9">更改文件号</text>
<text x="285.4" y="256.9">签名</text>
<text x="296.5" y="256.9">年 月 日</text>
<text x="314.5" y="255.6">阶 段 标 记</text>
<text x="339" y="255.6">重量</text>
<text x="351.1" y="255.6">比例</text>
<text x="233.3" y="263.9">设计</text>
<text x="271.9" y="263.9">标准化</text>
<text x="338.2" y="265.7">2.409</text>
<text x="350.3" y="265.7">1:2.5</text>
<text x="233.3" y="271.1">校核</text>
<text x="273.4" y="271">工艺</text>
<text x="376.5" y="274.6">“图样代号”</text>
<text x="229.9" y="278.3">主管设计</text>
<text x="273.4" y="278.3">审核</text>
<text x="273.4" y="285.2">批准</text>
<text x="312.1" y="284.4">共 张</text>
<text x="316.1" y="284.4">1</text>
<text x="325.3" y="284.4">第 张</text>
<text x="329.5" y="284.4">1</text>
<text x="337.2" y="284.4">版本</text>
</g>
<text font-size="4.4" fill="#0a0605" x="361.6" y="284.4">替代</text>
<g font-size="3.5">
<text x="48.8" y="44.4" transform="rotate(-90 48.8 44.4)">+0.10</text>
<text x="52.3" y="42.7" transform="rotate(-90 52.3 42.7)">0</text>
<text x="60.5" y="44.2">3-φ21.3</text>
<text x="104.4" y="44.4" transform="rotate(-90 104.4 44.4)">+0.10</text>
<text x="107.9" y="42.7" transform="rotate(-90 107.9 42.7)">0</text>
<text x="52.3" y="50.6" transform="rotate(-90 52.3 50.6)">1.97</text>
<text x="107.9" y="50.6" transform="rotate(-90 107.9 50.6)">1.97</text>
<text x="135" y="55.9" transform="rotate(-90 135 55.9)">33.40 ±0.20</text>
<text x="235.8" y="54.8" transform="rotate(-90 235.8 54.8)">32.50 ±0.20</text>
<text x="243.6" y="54.2" transform="rotate(-90 243.6 54.2)">6.30 ±0.20</text>
<text x="250.9" y="54.2" transform="rotate(-90 250.9 54.2)">6.30 ±0.20</text>
<text x="26.5" y="61.9" transform="rotate(-90 26.5 61.9)">29 ±0.10</text>
<text x="31" y="63.8" transform="rotate(-90 31 63.8)">14.50 ±0.20</text>
<text x="129" y="79.1" transform="rotate(-90 129 79.1)">66.70 ±0.10</text>
<text x="328.5" y="82" transform="rotate(-90 328.5 82)">12</text>
<text x="332.5" y="81.9" transform="rotate(-90 332.5 81.9)">10</text>
<text x="71.2" y="88.5">压力继电器</text>
<text x="196.5" y="88.5">单向节流阀</text>
<text x="243.6" y="87.2" transform="rotate(-90 243.6 87.2)">33.60</text>
<text x="250.8" y="89.7" transform="rotate(-90 250.8 89.7)">12</text>
<text x="262.6" y="89.8">电磁换向阀</text>
<text x="41.3" y="95">35.50</text>
<text x="65.7" y="95">14.50 ±0.20</text>
<text x="149.3" y="95.5">50</text>
<text x="183" y="95.5">7.10 ±0.20</text>
<text x="232.6" y="91.6" transform="rotate(-90 232.6 91.6)">46 ±0.10</text>
<text x="238.6" y="93.5" transform="rotate(-90 238.6 93.5)">21.40 ±0.20</text>
<text x="265.6" y="95.1">66.80</text>
<text x="304.2" y="95.1">3.20 ±0.20</text>
<text x="349.1" y="94.8">83.50</text>
<text x="33.8" y="98.9" transform="rotate(-90 33.8 98.9)">30.50</text>
<text x="67.6" y="100.1">29 ±0.10</text>
<text x="143.1" y="100.1">31.80 ±0.10</text>
<text x="246.2" y="99.1" transform="rotate(-90 246.2 99.1)">25</text>
<text x="253.3" y="99.1" transform="rotate(-90 253.3 99.1)">10</text>
<text x="261.3" y="100">16.70 ±0.20</text>
<text x="305.7" y="100">M12x1.5</text>
<text x="352.6" y="100.1">104.10</text>
<text x="377.9" y="97.6">2-M12x1.5</text>
<text x="182.3" y="104.2">35.70 ±0.20</text>
<text x="304.5" y="104.3">27 ±0.20</text>
<text x="143.1" y="108.3">42.90 ±0.10</text>
<text x="282.1" y="109.4">37.30 ±0.20</text>
<text x="285.4" y="114.1">50.80 ±0.20</text>
<text x="287.3" y="118.1">54 ±0.10</text>
<text x="145.3" y="137.2">30</text>
<text x="141.7" y="141.2">12</text>
<text x="141.3" y="146.2">10</text>
<text x="157.8" y="146.2">M12x1.5</text>
<text x="131.1" y="153" transform="rotate(-90 131.1 153)">12</text>
<text x="135.8" y="152.6" transform="rotate(-90 135.8 152.6)">10</text>
<text x="135.8" y="175.3" transform="rotate(-90 135.8 175.3)">M12x1.5</text>
<text x="123.8" y="183.2" transform="rotate(-90 123.8 183.2)">160</text>
<text x="223" y="196.6" transform="rotate(-90 223 196.6)">90</text>
<text x="217.6" y="200.6" transform="rotate(-90 217.6 200.6)">70</text>
<text x="131.2" y="212.5" transform="rotate(-90 131.2 212.5)">12</text>
<text x="135.9" y="212.5" transform="rotate(-90 135.9 212.5)">10</text>
<text x="29.7" y="219.3" transform="rotate(-90 29.7 219.3)">10</text>
<text x="157.5" y="217.9">M12x1.5</text>
<text x="37.8" y="225.2">10</text>
<text x="67.4" y="225.2">140</text>
<text x="155.3" y="222.6">80</text>
<text x="158.6" y="228.7">100</text>
<text x="164.6" y="233.8">130</text>
<text x="174.6" y="238.3">180</text>
</g>
<g font-size="3.2">
<text x="291.3" y="48.5">4-M6</text>
<text x="292.1" y="52.1">深11</text>
<text x="389.7" y="49.3">0.03</text>
<text x="396.6" y="49.3">A</text>
<text x="223.1" y="56.6">0.1</text>
<text x="229" y="56.6">A</text>
<text x="72.2" y="63">6</text>
<text x="91.8" y="63.4">7</text>
<text x="111.6" y="65.2">0.1</text>
<text x="117.4" y="65.2">A</text>
<text x="180.9" y="64.4">10</text>
<text x="274.5" y="62.1">16</text>
<text x="309.9" y="62.1">17</text>
<text x="330.9" y="62">13</text>
<text x="353.6" y="62">16</text>
<text x="389.9" y="62">17</text>
<text x="70.1" y="71.4">4-M10</text>
<text x="154.4" y="72">14</text>
<text x="274.5" y="68">18</text>
<text x="309.9" y="68">19</text>
<text x="389.9" y="69">14</text>
<text x="49.1" y="72.1">11</text>
<text x="70.7" y="74.8">深10</text>
<text x="149.5" y="77.9">4-M10</text>
<text x="181.2" y="77.9">φ7.5</text>
<text x="181.8" y="72.1">15</text>
<text x="274.5" y="73.5">20</text>
<text x="151.1" y="81.3">深10</text>
<text x="182.3" y="81.5">深8</text>
<text x="275" y="79.9">8</text>
<text x="309.9" y="79.9">21</text>
<text x="353.7" y="83.3">22</text>
<text x="354.1" y="78.6">8</text>
<text x="389.9" y="84.4">23</text>
<text x="21.8" y="91.8">0.1</text>
<text x="27.7" y="91.8">A</text>
<text x="123.5" y="91.7">0.1</text>
<text x="129.3" y="91.7">A</text>
<text x="135.1" y="98.9" transform="rotate(-90 135.1 98.9)">11.60</text>
<text x="130.4" y="141.9">1</text>
<text x="161.6" y="156.7">9</text>
<text x="201.5" y="156.7">2</text>
<text x="31.3" y="165.8">14</text>
<text x="55.3" y="164.1">22</text>
<text x="82.2" y="164.1">23</text>
<text x="105.6" y="166.7">13</text>
<text x="147.2" y="173.1">8</text>
<text x="181.1" y="173.1">5</text>
<text x="189.3" y="172.9">6</text>
<text x="201.3" y="173.3">7</text>
<text x="31.3" y="177.6">15</text>
<text x="81.5" y="179">5</text>
<text x="29.8" y="185.6" transform="rotate(-90 29.8 185.6)">160</text>
<text x="145.9" y="182.7">21</text>
<text x="81.5" y="187.3">6</text>
<text x="229.4" y="189" transform="rotate(-90 229.4 189)">130</text>
<text x="81.5" y="197.3">7</text>
<text x="105.6" y="204.5">12</text>
<text x="147.2" y="204.2">3</text>
<text x="188" y="204.2">10</text>
<text x="201.5" y="204.2">4</text>
<text x="80.6" y="215.2">11</text>
</g>
<g font-size="2.5">
<text x="354.7" y="28.4">6.3</text>
<text x="47" y="52.3">3.2</text>
<text x="66.1" y="49.4" transform="rotate(-90 66.1 49.4)">3.2</text>
<text x="90.1" y="49.7" transform="rotate(-90 90.1 49.7)">3.2</text>
<text x="111.3" y="52.3">3.2</text>
<text x="176.4" y="51.5">0.8</text>
<text x="207.4" y="95.8">0.8</text>
<text x="207.4" y="146.1">3.2</text>
<text x="217.2" y="172" transform="rotate(-90 217.2 172)">0.8</text>
<text x="137.2" y="190.4" transform="rotate(-90 137.2 190.4)">0.8</text>
<text x="206.7" y="218.3">0.8</text>
</g>
<g font-size="2.1">
<text x="71.1" y="42.4">+0.13</text>
<text x="72.2" y="44.7">0</text>
<text x="187.3" y="76.4">+0.15</text>
<text x="188.3" y="78.3">0</text>
</g>
</svg>
